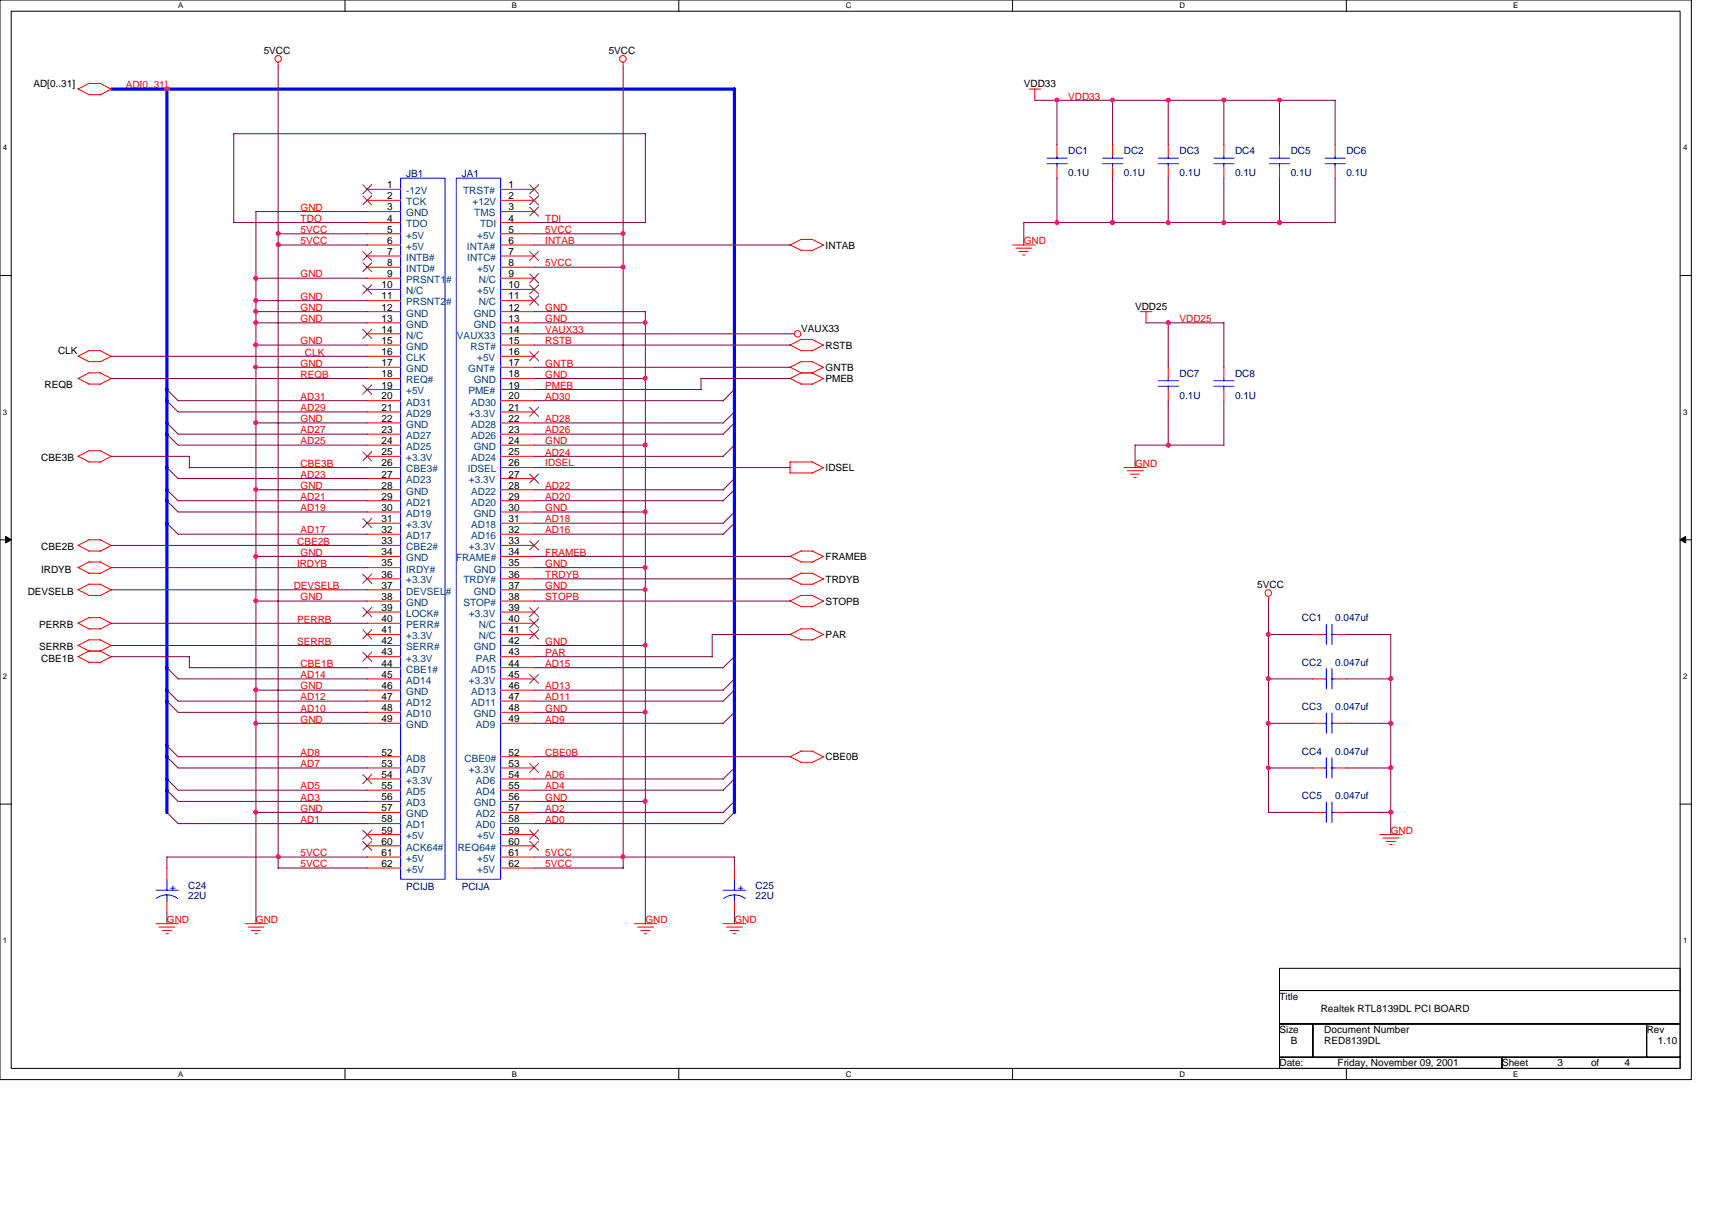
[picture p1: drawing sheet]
<svg xmlns="http://www.w3.org/2000/svg" width="297mm" height="210mm" viewBox="0 0 297 210" stroke-linecap="round" stroke-linejoin="round" font-family="sans-serif">
<path d="M0 0h293.5v187.3h-293.5zM1.9 1.9h289.6v183.4h-289.6z" fill="none" stroke="#000" stroke-width=".17"/>
<g fill="#fff">
<path d="M30.9 .2h.9v1.5h-.9z"/>
<path d="M30.9 185.5h.9v1.6h-.9z"/>
</g>
<path d="M59.9 0v1.9M59.9 185.3v2" fill="none" stroke="#000" stroke-width=".17"/>
<g fill="#fff">
<path d="M88.8 .2h.9v1.5h-.9z"/>
<path d="M88.8 185.5h.9v1.6h-.9z"/>
</g>
<path d="M117.8 0v1.9M117.8 185.3v2" fill="none" stroke="#000" stroke-width=".17"/>
<g fill="#fff">
<path d="M146.7 .2h1v1.5h-1z"/>
<path d="M146.7 185.5h1v1.6h-1z"/>
</g>
<path d="M175.7 0v1.9M175.7 185.3v2" fill="none" stroke="#000" stroke-width=".17"/>
<g fill="#fff">
<path d="M204.6 .2h1v1.5h-1z"/>
<path d="M204.6 185.5h1v1.6h-1z"/>
</g>
<path d="M233.6 0v1.9M233.6 185.3v2" fill="none" stroke="#000" stroke-width=".17"/>
<g fill="#fff">
<path d="M262.6 .2h.8v1.5h-.8z"/>
<path d="M262.6 185.5h.8v1.6h-.8z"/>
<path d="M.5 24.8h.8v1.6h-.8z"/>
<path d="M292 24.8h.8v1.6h-.8z"/>
<path d="M.5 70.7h.8v1.5h-.8z"/>
<path d="M292 70.7h.8v1.5h-.8z"/>
</g>
<path d="M0 47.8h1.9M291.5 47.8h2" fill="none" stroke="#000" stroke-width=".17"/>
<g fill="#fff">
<path d="M.5 116.5h.8v1.6h-.8z"/>
<path d="M292 116.5h.8v1.6h-.8z"/>
</g>
<path d="M0 93.6h1.9M291.5 93.6h2" fill="none" stroke="#000" stroke-width=".17"/>
<g fill="#000" stroke="#000" stroke-width=".17">
<path d="M1 93l.9 .6-.9 .6z" fill-rule="evenodd"/>
<path d="M291.5 93.6l1-.6v1.2z" fill-rule="evenodd"/>
</g>
<g fill="#fff">
<path d="M.5 162.4h.8v1.5h-.8z"/>
<path d="M292 162.4h.8v1.5h-.8z"/>
</g>
<path d="M0 139.5h1.9M291.5 139.5h2M222 177.6h5.8v5.8h-5.8zM222 168h69.5v3.8h-69.5zM222 171.8h69.5v5.8h-69.5zM227.8 177.6h57.9v5.8h-57.9zM285.7 177.6h5.8v5.8h-5.8zM222 183.4h38.6v1.9h-38.6zM260.6 183.4h30.9v1.9h-30.9z" fill="none" stroke="#000" stroke-width=".17"/>
<g fill="none" stroke="#f00" stroke-width=".17">
<path d="M13.5 15.4l2 1M15.4 16.4h2M15.5 14.5h1.9M15.5 14.4l-2 1.1M17.4 14.5l1.9 1M19.3 15.5l-1.9 1M48.3 10.8v.8M108.1 10.8v.8M178.6 15.5h2M179.5 15.5v1.9M63.7 32.9h5.8M63.7 34.8h5.8"/>
<path d="M63.7 36.7h5.8M63.7 38.6h5.8M86.9 32.9h5.8M86.9 34.8h5.8M86.9 36.7h5.8M86.9 38.6h5.8M183.4 25.1v2M183.4 29v1.9M193 25.1v2M193 29v1.9M202.7 25.1v2M202.7 29v1.9"/>
<path d="M212.3 25.1v2M212.3 29v1.9M222 25.1v2M222 29v1.9M231.6 25.1v2M231.6 29v1.9M63.7 42.5h5.8M63.7 57.9h5.8M63.7 54.1h5.8M63.7 40.6h5.8M63.7 44.4h5.8M63.7 46.4h5.8"/>
<path d="M63.7 48.3h5.8M63.7 50.2h5.8M63.7 52.2h5.8M63.7 56h5.8M63.7 59.9h5.8M86.9 42.5h5.8M86.9 57.9h5.8M86.9 54.1h5.8M86.9 40.6h5.8M86.9 44.4h5.8M86.9 46.4h5.8M86.9 48.3h5.8"/>
<path d="M86.9 50.2h5.8M86.9 52.2h5.8M86.9 56h5.8M86.9 59.9h5.8M137 57.9h.8M137 42.5l2 .9M137 59.8l2 1M139 43.4h1.9M139 41.5h2M139 58.9h2M139.1 41.5l-2 1M139.1 58.8l-2 1.1"/>
<path d="M140.9 41.5l2 1M140.9 58.9l2 1M142.9 42.5l-2 1M142.9 59.9l-2 1M175.7 42.5h3.9M176.3 43.1h2.7M176.8 43.6h1.6M177.4 44.2h.4M197.9 54.1h2M198.8 54.1v1.9M13.5 79.1l2 1M13.5 65.6l2 1"/>
<path d="M13.5 61.8l2 .9M15.4 66.6h2M15.4 62.7h2M15.5 78.2h1.9M15.5 64.7h1.9M15.5 60.8h1.9M15.5 78.1l-2 1.1M15.5 64.6l-2 1.1M15.5 60.8l-2 1M17.4 78.2l1.9 1M17.4 64.7l1.9 1M17.4 60.8l1.9 1"/>
<path d="M19.3 79.2l-1.9 1M19.3 65.7l-1.9 1M19.3 61.8l-1.9 1M63.7 61.8h5.8M63.7 63.7h5.8M63.7 65.7h5.8M63.7 67.6h5.8M63.7 69.5h5.8M63.7 71.5h5.8M63.7 73.4h5.8M63.7 75.3h5.8M63.7 77.2h5.8"/>
<path d="M63.7 79.2h5.8M86.9 61.8h5.8M86.9 63.7h5.8M86.9 65.7h5.8M86.9 67.6h5.8M86.9 69.5h5.8M86.9 71.5h5.8M86.9 73.4h5.8M86.9 75.3h5.8M86.9 77.2h5.8M86.9 79.2h5.8M137 63.7l2 1"/>
<path d="M137 65.6l2 1M139 64.7h2M139 66.6h1.9M139 60.8h1.9M139 62.7h2M139.1 62.7l-2 1M139.1 64.6l-2 1.1M140.9 62.7l2 1.1M140.9 64.7l2 1M142.9 63.7l-2 1M142.9 65.7l-2 1M202.7 63.7v2"/>
<path d="M202.7 67.6v2M212.3 63.7v2M212.3 67.6v2M13.5 94.6l2 1M13.5 98.4l2 1M15.4 80.1h2M15.4 95.6h2M15.4 99.4h2M15.5 93.6h1.9M15.5 97.5h1.9M15.5 93.6l-2 1M15.5 97.5l-2 1"/>
<path d="M17.4 93.6l1.9 1.1M17.4 97.5l1.9 1M19.3 94.6l-1.9 1M19.3 98.5l-1.9 1M63.7 81.1h5.8M63.7 83h5.8M63.7 85h5.8M63.7 86.9h5.8M63.7 88.8h5.8M63.7 90.8h5.8M63.7 92.7h5.8M63.7 94.6h5.8"/>
<path d="M63.7 96.5h5.8M63.7 98.5h5.8M86.9 81.1h5.8M86.9 83h5.8M86.9 85h5.8M86.9 86.9h5.8M86.9 88.8h5.8M86.9 90.8h5.8M86.9 92.7h5.8M86.9 94.6h5.8M86.9 96.5h5.8M86.9 98.5h5.8"/>
<path d="M137 96.5l2 1M137 82h3.9M139 97.5h1.9M139 95.6h2M139 99.4h2M139.1 99.4l-2 1M139.1 95.5l-2 1M140.9 99.4l2 1.1M140.9 95.6l2 1M140.9 80.1l2 1.1M141 80.1h-3.9v1.9M142.9 96.5l-2 1"/>
<path d="M142.9 81.1l-2 1M195 81.1h3.9M195.6 81.7h2.7M196.1 82.3h1.6M196.7 82.8h.4M13.5 102.3l2 1M13.5 113.9l2 1M13.5 108.1l2 1M13.5 111.9l2 1M15.4 103.3h2M15.4 112.9h2M15.4 114.9h2"/>
<path d="M15.4 109.1h2M15.5 101.3h1.9M15.5 111h1.9M15.5 107.1h1.9M15.5 101.3l-2 1M15.5 112.9l-2 1M15.5 107.1l-2 1M15.5 111l-2 1M17.4 101.3l1.9 1.1M17.4 112.9l1.9 1.1M17.4 107.1l1.9 1.1M17.4 111l1.9 1"/>
<path d="M19.3 102.3l-1.9 1M19.3 113.9l-1.9 1M19.3 108.1l-1.9 1M19.3 112l-1.9 1M63.7 100.4h5.8M63.7 102.3h5.8M63.7 104.3h5.8M63.7 106.2h5.8M63.7 108.1h5.8M63.7 110.1h5.8M63.7 112h5.8M63.7 113.9h5.8"/>
<path d="M63.7 115.8h5.8M63.7 117.8h5.8M63.7 119.7h5.8M86.9 100.4h5.8M86.9 102.3h5.8M86.9 104.3h5.8M86.9 106.2h5.8M86.9 108.1h5.8M86.9 110.1h5.8M86.9 112h5.8M86.9 113.9h5.8M86.9 115.8h5.8"/>
<path d="M86.9 117.8h5.8M86.9 119.7h5.8M137 110l2 1M137 100.4l2 .9M137 104.2l2 1M139 101.3h1.9M139 111h1.9M139 105.2h1.9M139 103.3h2M139 109.1h2M139.1 109.1l-2 1M139.1 103.3l-2 1"/>
<path d="M140.9 109.1l2 1M140.9 103.3l2 1M142.9 110.1l-2 .9M142.9 100.4l-2 1M142.9 104.3l-2 1M220.1 103.5v.8M227.8 110.1h1.9M227.8 117.8h1.9M231.6 110.1h2M231.6 117.8h2M63.7 121.6h5.8M63.7 123.6h5.8"/>
<path d="M63.7 125.5h5.8M63.7 131.3h5.8M63.7 133.2h5.8M63.7 135.1h5.8M63.7 137.1h5.8M63.7 139h5.8M86.9 121.6h5.8M86.9 123.6h5.8M86.9 125.5h5.8M86.9 131.3h5.8M86.9 133.2h5.8M86.9 135.1h5.8"/>
<path d="M86.9 137.1h5.8M86.9 139h5.8M137 131.2l2 1M139 132.2h1.9M139 130.3h2M139.1 130.3l-2 1M140.9 130.3l2 1M142.9 131.3l-2 1M227.8 125.5h1.9M227.8 133.2h1.9M231.6 125.5h2M231.6 133.2h2"/>
<path d="M29 150.5v2M29 156.4v2M63.7 144.8h5.8M63.7 140.9h5.8M63.7 142.9h5.8M63.7 146.7h5.8M63.7 148.7h5.8M63.7 150.6h5.8M86.9 144.8h5.8M86.9 140.9h5.8M86.9 142.9h5.8M86.9 146.7h5.8"/>
<path d="M86.9 148.7h5.8M86.9 150.6h5.8M127.4 150.5v2M127.4 156.4v2M227.8 140.9h1.9M231.6 140.9h2M239.4 144.8h3.9M239.9 145.4h2.8M240.5 146h1.6M241.1 146.5h.5M27.1 160.2h3.8M27.6 160.8h2.8"/>
<path d="M28.2 161.4h1.6M28.8 162h.4M42.5 160.2h3.9M43.1 160.8h2.7M43.6 161.4h1.6M44.2 162h.5M110.1 160.2h3.9M110.6 160.8h2.8M111.2 161.4h1.5M111.8 162h.4M125.5 160.2h3.9M126.1 160.8h2.7"/>
<path d="M126.6 161.4h1.6M127.2 162h.5"/>
<circle cx="48.2" cy="10.2" r=".56"/>
<circle cx="108.1" cy="10.2" r=".57"/>
<circle cx="138.4" cy="57.9" r=".56"/>
<circle cx="220" cy="102.9" r=".56"/>
</g>
<g fill="none" stroke="#00f" stroke-width=".17">
<path d="M69.5 30.9h7.7v121.6h-7.7zM79.2 30.9h7.7v121.6h-7.7zM181.7 28.4h3.5M181.7 27.4h3.5M183.4 27.1v.4M183.4 28.4v.6M191.3 28.4h3.5M191.3 27.4h3.5M193 27.1v.4M193 28.4v.6M201 28.4h3.5M201 27.4h3.5"/>
<path d="M202.7 27.1v.4M202.7 28.4v.6M210.6 28.4h3.5M210.6 27.4h3.5M212.3 27.1v.4M212.3 28.4v.6M220.3 28.4h3.5M220.3 27.4h3.5M222 27.1v.4M222 28.4v.6M229.9 28.4h3.5M229.9 27.4h3.5"/>
<path d="M231.6 27.1v.4M231.6 28.4v.6M201 67h3.5M201 66h3.5M202.7 65.7v.4M202.7 67v.6M210.6 67h3.5M210.6 66h3.5M212.3 65.7v.4M212.3 67v.6M229.7 110.1h.5M229.7 117.8h.5"/>
<path d="M230.1 108.3v3.5M230.1 116v3.5M231.1 110.1h.5M231.1 117.8h.5M231.1 108.3v3.5M231.1 116v3.5M229.7 133.2h.5M229.7 125.5h.5M230.1 123.7v3.5M230.1 131.4v3.6M230.1 139.1v3.6M231.1 133.2h.5"/>
<path d="M231.1 125.5h.5M231.1 123.7v3.5M231.1 131.4v3.6M231.1 139.1v3.6M27.1 154.4h3.8M27.1 155.9a3.1 3.1 0 0 1 3.7 0M29 152.5v2M29 155.2v1.2M125.5 154.4h3.9M125.5 155.9a3.1 3.1 0 0 1 3.8 0M127.4 152.5v2M127.4 155.2v1.2"/>
<path d="M229.7 140.9h.5M231.1 140.9h.5"/>
</g>
<g fill="none" stroke="#804000" stroke-width=".17">
<path d="M62.9 32l1.6 1.7M62.9 34l1.6 1.6M64.5 32l-1.6 1.6M64.5 34l-1.6 1.5M91.9 32l1.6 1.7M91.9 34l1.6 1.6M91.9 35.9l1.6 1.6M93.5 32l-1.6 1.6M93.5 34l-1.6 1.5M93.5 35.9l-1.6 1.6M62.9 43.6l1.6 1.6M62.9 45.6l1.6 1.6"/>
<path d="M62.9 49.4l1.6 1.6M62.9 57.1l1.6 1.7M64.5 43.6l-1.6 1.6M64.5 45.6l-1.6 1.5M64.5 49.4l-1.6 1.6M64.5 57.1l-1.6 1.6M91.9 43.6l1.6 1.6M91.9 47.5l1.6 1.6M91.9 49.4l1.6 1.6M91.9 51.4l1.6 1.6M93.5 49.4l-1.6 1.6M93.5 43.6l-1.6 1.6"/>
<path d="M93.5 47.5l-1.6 1.6M93.5 51.3l-1.6 1.6M62.9 66.8l1.6 1.6M62.9 78.4l1.6 1.6M64.5 66.8l-1.6 1.6M64.5 78.4l-1.6 1.5M91.9 61l1.6 1.6M91.9 70.7l1.6 1.6M93.5 61l-1.6 1.6M93.5 70.6l-1.6 1.6M62.9 90l1.6 1.6M62.9 99.6l1.6 1.6"/>
<path d="M64.5 89.9l-1.6 1.6M64.5 99.6l-1.6 1.6M91.9 82.3l1.6 1.5M91.9 93.9l1.6 1.5M93.5 82.2l-1.6 1.6M93.5 93.8l-1.6 1.6M62.9 105.4l1.6 1.6M62.9 109.3l1.6 1.6M62.9 113.2l1.6 1.5M64.5 105.4l-1.6 1.6M64.5 109.2l-1.6 1.6M64.5 113.1l-1.6 1.6"/>
<path d="M91.9 105.4l1.6 1.6M91.9 107.4l1.6 1.5M91.9 109.3l1.6 1.6M91.9 117l1.6 1.6M93.5 117l-1.6 1.5M93.5 105.4l-1.6 1.6M93.5 107.3l-1.6 1.6M93.5 109.2l-1.6 1.6M62.9 134.4l1.6 1.6M64.5 134.3l-1.6 1.6M91.9 132.5l1.6 1.5M93.5 132.4l-1.6 1.6"/>
<path d="M62.9 144l1.6 1.6M62.9 146l1.6 1.5M64.5 144l-1.6 1.6M64.5 145.9l-1.6 1.6M91.9 144l1.6 1.6M91.9 146l1.6 1.5M93.5 144l-1.6 1.6M93.5 145.9l-1.6 1.6"/>
</g>
<g fill="none" stroke="#800040" stroke-width=".17">
<path d="M48.3 11.6v139M108.1 11.6v139M179.5 17.4h52.2M183.4 17.4v7.7M193 17.4v7.7M202.7 17.4v7.7M212.3 17.4v7.7M222 17.4v7.7M231.6 17.4v7.7M40.6 38.6h23.2M63.8 36.7h-19.4v123.6M92.7 38.6h19.3"/>
<path d="M112 23.2v15.5M112 23.2h-71.4v15.5M183.4 30.9v7.8M193 30.9v7.8M202.7 30.9v7.8M212.3 30.9v7.8M222 30.9v7.8M231.6 30.9v7.8M231.7 38.6h-54.1v3.9M44.4 59.9h19.4M44.4 56h19.4M44.4 54.1h19.4"/>
<path d="M44.4 52.2h19.4M44.4 48.3h19.4M48.3 42.5h15.5M48.3 40.6h15.5M92.7 42.5h44.4M92.7 57.9h44.4M92.7 40.6h15.5M92.7 46.4h15.5M92.7 59.9h44.4M92.7 56h19.3M92.7 54.1h19.3M112 54.1v106.2"/>
<path d="M198.8 56h13.6M202.7 56v7.8M212.3 56v7.8M19.3 61.8h44.5M19.3 65.7h44.5M19.3 79.2h13.6M28.9 67.5l2 2h32.9M28.9 69.5l2 2h32.9M28.9 73.3l2 2h32.9M28.9 75.3l2 1.9h32.9M32.9 79.2v2M44.4 63.7h19.4"/>
<path d="M44.4 73.4h19.4M92.7 63.7h44.4M92.7 65.7h19.3M92.7 67.6h29M92.7 69.5h32.8M92.7 73.4h32.8M92.7 75.3h32.8M92.7 77.2h19.3M92.7 79.2h32.8M127.4 77.2l-2 2M127.4 73.4l-2 2M127.4 71.5l-2 1.9"/>
<path d="M127.4 67.6l-2 2M137.1 65.7h-15.5v1.9M202.7 69.5v7.8M212.3 69.5v7.8M212.4 77.2h-15.5v4M19.3 94.6h44.5M19.3 98.5h44.5M28.9 81.1l2 1.9h32.9M28.9 84.9l2 2h32.9M28.9 86.8l2 2h32.9M28.9 90.7l2 2h32.9M32.9 81.1h30.9"/>
<path d="M44.4 85h19.4M44.4 96.5h19.4M92.7 81.1h44.4M92.7 85h32.8M92.7 86.9h32.8M92.7 88.8h19.3M92.7 90.8h32.8M92.7 92.7h32.8M92.7 96.5h44.4M92.7 98.5h19.3M127.4 90.8l-2 1.9M127.4 88.8l-2 2"/>
<path d="M127.4 85l-2 1.9M127.4 83l-2 2M19.3 102.3h44.5M19.3 108.1h44.5M19.3 112h44.5M19.3 113.9h13.6M28.9 115.8l2 2h32.9M28.9 119.7l2 1.9h32.9M32.9 115.8h30.9M32.9 113.9v2M44.4 104.3h19.4M44.4 119.7h19.4"/>
<path d="M92.7 100.4h44.4M92.7 102.3h19.3M92.7 104.3h44.4M92.7 112h19.3M92.7 113.9h30.9M92.7 115.8h32.8M92.7 119.7h32.8M127.4 119.7l-2 2M127.4 117.8l-2 2M127.4 113.9l-2 2M137.1 110.1h-13.5v3.9M220.1 110.1h7.7"/>
<path d="M220.1 117.8h7.7M220.1 104.2v36.7h7.7M233.6 110.1h7.7M233.6 117.8h7.7M241.3 110.1v34.7M28.9 121.6l2 2h32.9M28.9 129.3l2 2h32.9M28.9 131.2l2 2h32.9M28.9 135.1l2 2h32.9M28.9 137l2 2h32.9M44.4 125.5h19.4M92.7 121.6h32.8"/>
<path d="M92.7 123.6h19.3M92.7 125.5h32.8M92.7 131.3h44.4M92.7 135.1h32.8M92.7 137.1h32.8M92.7 139h19.3M127.4 139l-2 2M127.4 135.1l-2 2M127.4 133.2l-2 2M127.4 123.6l-2 1.9M220.1 125.5h7.7M220.1 133.2h7.7"/>
<path d="M233.6 125.5h7.7M233.6 133.2h7.7M28.9 140.9l2 2h32.9M29 158.3v2M44.4 140.9h19.4M48.3 150.6h15.5M63.8 148.7h-34.8v1.9M92.7 140.9h32.8M92.7 142.9h32.8M92.7 150.6h15.5M92.7 148.7h34.8M127.4 140.9l-2 2"/>
<path d="M127.4 148.7v1.9M127.4 158.3v2M233.6 140.9h7.7"/>
</g>
<path d="M19.3 15.5h108.2M29 15.5v125.5M127.4 15.5v125.5" fill="none" stroke="#00f" stroke-width=".55"/>
<g fill="#f0f" stroke="#f0f" stroke-width=".17">
<circle cx="48.3" cy="42.5" r=".38"/>
<circle cx="108.1" cy="40.5" r=".36"/>
<circle cx="48.3" cy="148.6" r=".38"/>
<circle cx="108.1" cy="46.3" r=".36"/>
<circle cx="48.3" cy="40.5" r=".37"/>
<circle cx="108.1" cy="148.6" r=".37"/>
<circle cx="193.1" cy="17.4" r=".37"/>
<circle cx="202.7" cy="56" r=".37"/>
<circle cx="183.4" cy="17.4" r=".37"/>
<circle cx="212.4" cy="17.4" r=".37"/>
<circle cx="202.7" cy="17.4" r=".37"/>
<circle cx="222" cy="17.4" r=".37"/>
<circle cx="111.9" cy="111.9" r=".36"/>
<circle cx="183.4" cy="38.6" r=".38"/>
<circle cx="44.4" cy="63.7" r=".36"/>
<circle cx="111.9" cy="56" r=".36"/>
<circle cx="44.4" cy="84.9" r=".36"/>
<circle cx="212.3" cy="38.6" r=".38"/>
<circle cx="111.9" cy="139" r=".37"/>
<circle cx="44.4" cy="73.3" r=".36"/>
<circle cx="111.9" cy="98.4" r=".36"/>
<circle cx="44.4" cy="96.5" r=".37"/>
<circle cx="44.4" cy="140.9" r=".36"/>
<circle cx="111.9" cy="77.2" r=".37"/>
<circle cx="44.4" cy="59.8" r=".36"/>
<circle cx="202.7" cy="77.2" r=".38"/>
<circle cx="44.4" cy="52.1" r=".37"/>
<circle cx="44.4" cy="48.3" r=".37"/>
<circle cx="44.4" cy="56" r=".36"/>
<circle cx="111.9" cy="88.8" r=".36"/>
<circle cx="202.7" cy="38.6" r=".38"/>
<circle cx="44.4" cy="104.2" r=".36"/>
<circle cx="111.9" cy="123.5" r=".36"/>
<circle cx="44.4" cy="54" r=".36"/>
<circle cx="222" cy="38.6" r=".38"/>
<circle cx="111.9" cy="65.6" r=".36"/>
<circle cx="44.4" cy="125.5" r=".37"/>
<circle cx="44.4" cy="119.7" r=".37"/>
<circle cx="193" cy="38.6" r=".38"/>
<circle cx="111.9" cy="102.3" r=".36"/>
<circle cx="220" cy="125.5" r=".37"/>
<circle cx="220" cy="117.7" r=".36"/>
<circle cx="220" cy="133.2" r=".36"/>
<circle cx="220" cy="110" r=".37"/>
<circle cx="241.3" cy="117.7" r=".37"/>
<circle cx="241.3" cy="140.9" r=".37"/>
<circle cx="241.3" cy="125.5" r=".38"/>
<circle cx="241.3" cy="133.2" r=".37"/>
<circle cx="29" cy="15.4" r=".37"/>
</g>
<g font-size="1.7">
<text x="45.8" y="9.4">5VCC</text>
<text x="105.6" y="9.4">5VCC</text>
<text x="5.8" y="15.2">AD[0..31]</text>
<text x="177.6" y="15.2">VDD33</text>
<text x="67.2" y="32.6">1</text>
<text x="67.2" y="34.6">2</text>
<text x="88.2" y="32.6">1</text>
<text x="88.2" y="34.6">2</text>
<text x="67.2" y="36.5">3</text>
<text x="67.2" y="38.4">4</text>
<text x="67.2" y="40.3">5</text>
<text x="88.2" y="36.5">3</text>
<text x="88.2" y="38.4">4</text>
<text x="88.2" y="40.3">5</text>
<text x="67.2" y="42.3">6</text>
<text x="67.2" y="44.2">7</text>
<text x="67.2" y="46.1">8</text>
<text x="88.2" y="42.3">6</text>
<text x="88.2" y="44.2">7</text>
<text x="88.2" y="46.1">8</text>
<text x="143.3" y="43.1">INTAB</text>
<text x="66.2" y="50">10</text>
<text x="66.2" y="51.9">11</text>
<text x="66.2" y="53.9">12</text>
<text x="67.2" y="48.1">9</text>
<text x="88.2" y="48.1">9</text>
<text x="88.2" y="51.9">11</text>
<text x="88.2" y="53.9">12</text>
<text x="88.2" y="50">10</text>
<text x="196.9" y="53.8">VDD25</text>
<text x="66.2" y="55.8">13</text>
<text x="66.2" y="57.7">14</text>
<text x="66.2" y="59.6">15</text>
<text x="88.2" y="57.7">14</text>
<text x="88.2" y="55.8">13</text>
<text x="88.2" y="59.6">15</text>
<text x="139" y="57.6">VAUX33</text>
<text x="10.1" y="61.5">CLK</text>
<text x="66.2" y="61.6">16</text>
<text x="66.2" y="63.5">17</text>
<text x="66.2" y="65.4">18</text>
<text x="88.2" y="65.4">18</text>
<text x="88.2" y="63.5">17</text>
<text x="88.2" y="61.6">16</text>
<text x="143.3" y="64.3">GNTB</text>
<text x="143.3" y="60.5">RSTB</text>
<text x="7.7" y="67.3">REQB</text>
<text x="66.2" y="67.4">19</text>
<text x="66.2" y="69.3">20</text>
<text x="66.2" y="71.2">21</text>
<text x="88.2" y="71.2">21</text>
<text x="88.2" y="69.3">20</text>
<text x="88.2" y="67.4">19</text>
<text x="143.3" y="66.3">PMEB</text>
<text x="66.2" y="73.2">22</text>
<text x="66.2" y="75.1">23</text>
<text x="66.2" y="77">24</text>
<text x="88.2" y="77">24</text>
<text x="88.2" y="73.2">22</text>
<text x="88.2" y="75.1">23</text>
<text x="7.2" y="80">CBE3B</text>
<text x="66.2" y="79">25</text>
<text x="66.2" y="80.9">26</text>
<text x="66.2" y="82.8">27</text>
<text x="88.2" y="82.8">27</text>
<text x="88.2" y="79">25</text>
<text x="88.2" y="80.9">26</text>
<text x="143.3" y="81.7">IDSEL</text>
<text x="66.2" y="84.8">28</text>
<text x="66.2" y="86.7">29</text>
<text x="66.2" y="88.6">30</text>
<text x="88.2" y="88.6">30</text>
<text x="88.2" y="84.8">28</text>
<text x="88.2" y="86.7">29</text>
<text x="7.2" y="95.5">CBE2B</text>
<text x="66.2" y="90.6">31</text>
<text x="66.2" y="92.5">32</text>
<text x="66.2" y="94.4">33</text>
<text x="88.2" y="94.4">33</text>
<text x="88.2" y="90.6">31</text>
<text x="88.2" y="92.5">32</text>
<text x="7.2" y="99.3">IRDYB</text>
<text x="66.2" y="96.4">34</text>
<text x="66.2" y="98.3">35</text>
<text x="66.2" y="100.2">36</text>
<text x="88.2" y="98.3">35</text>
<text x="88.2" y="96.4">34</text>
<text x="88.2" y="100.2">36</text>
<text x="143.3" y="101">TRDYB</text>
<text x="143.3" y="97.2">FRAMEB</text>
<text x="4.8" y="103.2">DEVSELB</text>
<text x="66.2" y="102.2">37</text>
<text x="66.2" y="104.1">38</text>
<text x="66.2" y="106">39</text>
<text x="66.2" y="107.9">40</text>
<text x="88.2" y="107.9">40</text>
<text x="88.2" y="106">39</text>
<text x="88.2" y="102.2">37</text>
<text x="88.2" y="104.1">38</text>
<text x="143.3" y="104.9">STOPB</text>
<text x="218.1" y="102">5VCC</text>
<text x="6.8" y="109">PERRB</text>
<text x="6.8" y="112.8">SERRB</text>
<text x="66.2" y="109.9">41</text>
<text x="66.2" y="111.8">42</text>
<text x="66.2" y="113.7">43</text>
<text x="88.2" y="109.9">41</text>
<text x="88.2" y="111.8">42</text>
<text x="88.2" y="113.7">43</text>
<text x="143.3" y="110.7">PAR</text>
<text x="7.2" y="114.8">CBE1B</text>
<text x="66.2" y="115.7">44</text>
<text x="66.2" y="117.6">45</text>
<text x="66.2" y="119.5">46</text>
<text x="88.2" y="117.6">45</text>
<text x="88.2" y="115.7">44</text>
<text x="88.2" y="119.5">46</text>
<text x="66.2" y="121.5">47</text>
<text x="66.2" y="123.4">48</text>
<text x="66.2" y="125.3">49</text>
<text x="88.2" y="123.4">48</text>
<text x="88.2" y="121.5">47</text>
<text x="88.2" y="125.3">49</text>
<text x="66.2" y="131.1">52</text>
<text x="88.2" y="131.1">52</text>
<text x="143.3" y="131.9">CBE0B</text>
<text x="66.2" y="133">53</text>
<text x="66.2" y="135">54</text>
<text x="66.2" y="136.9">55</text>
<text x="88.2" y="133">53</text>
<text x="88.2" y="135">54</text>
<text x="88.2" y="136.9">55</text>
<text x="66.2" y="138.8">56</text>
<text x="66.2" y="140.8">57</text>
<text x="66.2" y="142.7">58</text>
<text x="88.2" y="138.8">56</text>
<text x="88.2" y="140.8">57</text>
<text x="88.2" y="142.7">58</text>
<text x="66.2" y="144.6">59</text>
<text x="66.2" y="146.5">60</text>
<text x="66.2" y="148.5">61</text>
<text x="88.2" y="146.5">60</text>
<text x="88.2" y="144.6">59</text>
<text x="88.2" y="148.5">61</text>
<text x="66.2" y="150.4">62</text>
<text x="88.2" y="150.4">62</text>
<text x="222" y="173.4">Title</text>
<text x="222" y="179.2">Size</text>
<text x="229.2" y="175.6">Realtek RTL8139DL PCI BOARD</text>
<text x="229.7" y="179.2">Document Number</text>
<text x="285.7" y="179.2">Rev</text>
<text x="222" y="185">Date:</text>
<text x="223.9" y="181.1">B</text>
<text x="229.7" y="181.1">RED8139DL</text>
<text x="232.1" y="185">Friday, November 09, 2001</text>
<text x="260.6" y="185">Sheet</text>
<text x="270.3" y="185">3</text>
<text x="276.1" y="185">of</text>
<text x="281.9" y="185">4</text>
<text x="287.7" y="181.1">1.10</text>
</g>
<g font-size="1.7" fill="#f00">
<text x="21.8" y="15.3">AD[0..31]</text>
<text x="185.3" y="17.3">VDD33</text>
<text x="52.2" y="38.5">TDO</text>
<text x="52.2" y="40.4">5VCC</text>
<text x="52.2" y="36.6">GND</text>
<text x="94.6" y="40.4">5VCC</text>
<text x="94.6" y="38.5">TDI</text>
<text x="52.2" y="42.4">5VCC</text>
<text x="94.6" y="42.4">INTAB</text>
<text x="94.6" y="46.2">5VCC</text>
<text x="177.6" y="42.4">GND</text>
<text x="52.2" y="52">GND</text>
<text x="52.2" y="53.9">GND</text>
<text x="52.2" y="48.1">GND</text>
<text x="94.6" y="53.9">GND</text>
<text x="52.2" y="55.9">GND</text>
<text x="52.2" y="59.7">GND</text>
<text x="94.6" y="57.8">VAUX33</text>
<text x="94.6" y="59.7">RSTB</text>
<text x="94.6" y="55.9">GND</text>
<text x="204.6" y="55.9">VDD25</text>
<text x="52.2" y="65.5">REQB</text>
<text x="52.2" y="63.6">GND</text>
<text x="52.9" y="61.7">CLK</text>
<text x="94.6" y="63.6">GNTB</text>
<text x="94.6" y="65.5">GND</text>
<text x="52.2" y="69.4">AD31</text>
<text x="52.2" y="71.3">AD29</text>
<text x="94.6" y="69.4">AD30</text>
<text x="94.6" y="67.4">PMEB</text>
<text x="52.2" y="75.2">AD27</text>
<text x="52.2" y="77.1">AD25</text>
<text x="52.2" y="73.2">GND</text>
<text x="94.6" y="75.2">AD26</text>
<text x="94.6" y="73.2">AD28</text>
<text x="94.6" y="77.1">GND</text>
<text x="52.2" y="81">CBE3B</text>
<text x="52.2" y="82.9">AD23</text>
<text x="94.6" y="79">AD24</text>
<text x="94.6" y="80.8">IDSEL</text>
<text x="196.9" y="81">GND</text>
<text x="52.2" y="86.7">AD21</text>
<text x="52.2" y="88.7">AD19</text>
<text x="52.2" y="84.8">GND</text>
<text x="94.6" y="86.7">AD20</text>
<text x="94.6" y="84.8">AD22</text>
<text x="94.6" y="88.7">GND</text>
<text x="51.6" y="94.5">CBE2B</text>
<text x="52.2" y="92.5">AD17</text>
<text x="94.6" y="92.5">AD16</text>
<text x="94.6" y="90.6">AD18</text>
<text x="51.6" y="98.3">IRDYB</text>
<text x="52.2" y="96.4">GND</text>
<text x="94.6" y="96.4">FRAMEB</text>
<text x="94.6" y="100.3">TRDYB</text>
<text x="94.6" y="98.3">GND</text>
<text x="51" y="102.2">DEVSELB</text>
<text x="51.6" y="108">PERRB</text>
<text x="52.2" y="104.1">GND</text>
<text x="94.6" y="104.1">STOPB</text>
<text x="94.6" y="102.2">GND</text>
<text x="51.6" y="111.8">SERRB</text>
<text x="94.6" y="113.8">PAR</text>
<text x="94.6" y="111.8">GND</text>
<text x="52.2" y="115.7">CBE1B</text>
<text x="52.2" y="117.6">AD14</text>
<text x="52.2" y="119.6">GND</text>
<text x="94.6" y="115.7">AD15</text>
<text x="94.6" y="119.6">AD13</text>
<text x="52.2" y="121.5">AD12</text>
<text x="52.2" y="123.4">AD10</text>
<text x="52.2" y="125.4">GND</text>
<text x="94.6" y="121.5">AD11</text>
<text x="94.6" y="125.4">AD9</text>
<text x="94.6" y="123.4">GND</text>
<text x="52.2" y="131.2">AD8</text>
<text x="94.6" y="131.2">CBE0B</text>
<text x="52.2" y="133.1">AD7</text>
<text x="52.2" y="136.9">AD5</text>
<text x="94.6" y="136.9">AD4</text>
<text x="94.6" y="135">AD6</text>
<text x="52.2" y="138.9">AD3</text>
<text x="52.2" y="142.7">AD1</text>
<text x="52.2" y="140.8">GND</text>
<text x="94.6" y="142.7">AD0</text>
<text x="94.6" y="138.9">GND</text>
<text x="94.6" y="140.8">AD2</text>
<text x="52.2" y="148.5">5VCC</text>
<text x="94.6" y="148.5">5VCC</text>
<text x="241.3" y="144.7">GND</text>
<text x="52.2" y="150.5">5VCC</text>
<text x="94.6" y="150.5">5VCC</text>
<text x="29" y="160.1">GND</text>
<text x="44.4" y="160.1">GND</text>
<text x="112" y="160.1">GND</text>
<text x="127.4" y="160.1">GND</text>
</g>
<g font-size="1.7" fill="#000080">
<text x="185.3" y="26.7">DC1</text>
<text x="195" y="26.7">DC2</text>
<text x="204.6" y="26.7">DC3</text>
<text x="214.3" y="26.7">DC4</text>
<text x="223.9" y="26.7">DC5</text>
<text x="233.6" y="26.7">DC6</text>
<text x="70.5" y="30.8">JB1</text>
<text x="80.1" y="30.8">JA1</text>
<text x="185.3" y="30.6">0.1U</text>
<text x="195" y="30.6">0.1U</text>
<text x="204.6" y="30.6">0.1U</text>
<text x="214.3" y="30.6">0.1U</text>
<text x="223.9" y="30.6">0.1U</text>
<text x="233.6" y="30.6">0.1U</text>
<text x="204.6" y="65.3">DC7</text>
<text x="214.3" y="65.3">DC8</text>
<text x="204.6" y="69.2">0.1U</text>
<text x="214.3" y="69.2">0.1U</text>
<text x="225.9" y="107.8">CC1</text>
<text x="231.7" y="107.8">0.047uf</text>
<text x="225.9" y="115.5">CC2</text>
<text x="231.7" y="115.5">0.047uf</text>
<text x="225.9" y="123.2">CC3</text>
<text x="231.7" y="123.2">0.047uf</text>
<text x="225.9" y="131">CC4</text>
<text x="231.7" y="131">0.047uf</text>
<text x="225.9" y="138.7">CC5</text>
<text x="231.7" y="138.7">0.047uf</text>
<text x="32.6" y="154.1">C24</text>
<text x="32.6" y="155.9">22U</text>
<text x="70.5" y="154.3">PCIJB</text>
<text x="80.1" y="154.3">PCIJA</text>
<text x="131.1" y="154.1">C25</text>
<text x="131.1" y="155.9">22U</text>
</g>
<g font-size="1.7" fill="#004080">
<text x="70.5" y="33.7">-12V</text>
<text x="70.5" y="35.6">TCK</text>
<text x="80.3" y="33.7">TRST#</text>
<text x="82" y="35.6">+12V</text>
<text x="70.5" y="37.5">GND</text>
<text x="70.5" y="39.5">TDO</text>
<text x="70.5" y="41.4">+5V</text>
<text x="82.3" y="37.5">TMS</text>
<text x="82.8" y="41.4">+5V</text>
<text x="83.3" y="39.5">TDI</text>
<text x="70.5" y="43.3">+5V</text>
<text x="70.5" y="45.3">INTB#</text>
<text x="70.5" y="47.2">INTD#</text>
<text x="81" y="43.3">INTA#</text>
<text x="81.1" y="45.3">INTC#</text>
<text x="82.8" y="47.2">+5V</text>
<text x="70.5" y="49.1">PRSNT1#</text>
<text x="70.5" y="51.1">N/C</text>
<text x="70.5" y="53">PRSNT2#</text>
<text x="82.8" y="51.1">+5V</text>
<text x="83.1" y="49.1">N/C</text>
<text x="83.1" y="53">N/C</text>
<text x="70.5" y="54.9">GND</text>
<text x="70.5" y="56.9">GND</text>
<text x="70.5" y="58.8">N/C</text>
<text x="79.3" y="58.8">VAUX33</text>
<text x="82.2" y="54.9">GND</text>
<text x="82.2" y="56.9">GND</text>
<text x="70.5" y="60.7">GND</text>
<text x="70.5" y="62.6">CLK</text>
<text x="70.5" y="64.6">GND</text>
<text x="81.2" y="64.6">GNT#</text>
<text x="81.6" y="60.7">RST#</text>
<text x="82.8" y="62.6">+5V</text>
<text x="70.5" y="66.5">REQ#</text>
<text x="70.5" y="68.4">+5V</text>
<text x="70.5" y="70.4">AD31</text>
<text x="81.3" y="68.4">PME#</text>
<text x="81.7" y="70.4">AD30</text>
<text x="82.2" y="66.5">GND</text>
<text x="70.5" y="72.3">AD29</text>
<text x="70.5" y="74.2">GND</text>
<text x="70.5" y="76.2">AD27</text>
<text x="81.4" y="72.3">+3.3V</text>
<text x="81.7" y="74.2">AD28</text>
<text x="81.7" y="76.2">AD26</text>
<text x="70.5" y="78.1">AD25</text>
<text x="70.5" y="80">+3.3V</text>
<text x="70.5" y="81.9">CBE3#</text>
<text x="70.5" y="83.9">AD23</text>
<text x="81.2" y="81.9">IDSEL</text>
<text x="81.4" y="83.9">+3.3V</text>
<text x="81.7" y="80">AD24</text>
<text x="82.2" y="78.1">GND</text>
<text x="70.5" y="85.8">GND</text>
<text x="70.5" y="87.7">AD21</text>
<text x="70.5" y="89.7">AD19</text>
<text x="81.7" y="85.8">AD22</text>
<text x="81.7" y="87.7">AD20</text>
<text x="82.2" y="89.7">GND</text>
<text x="70.5" y="91.6">+3.3V</text>
<text x="70.5" y="93.5">AD17</text>
<text x="70.5" y="95.5">CBE2#</text>
<text x="81.4" y="95.5">+3.3V</text>
<text x="81.7" y="91.6">AD18</text>
<text x="81.7" y="93.5">AD16</text>
<text x="70.5" y="97.4">GND</text>
<text x="70.5" y="99.3">IRDY#</text>
<text x="70.5" y="101.2">+3.3V</text>
<text x="79.1" y="97.4">FRAME#</text>
<text x="80.4" y="101.2">TRDY#</text>
<text x="82.2" y="99.3">GND</text>
<text x="70.5" y="103.2">DEVSEL#</text>
<text x="70.5" y="105.1">GND</text>
<text x="70.5" y="107">LOCK#</text>
<text x="80.4" y="105.1">STOP#</text>
<text x="81.4" y="107">+3.3V</text>
<text x="82.2" y="103.2">GND</text>
<text x="70.5" y="109">PERR#</text>
<text x="70.5" y="110.9">+3.3V</text>
<text x="70.5" y="112.8">SERR#</text>
<text x="82.2" y="112.8">GND</text>
<text x="83.1" y="109">N/C</text>
<text x="83.1" y="110.9">N/C</text>
<text x="70.5" y="114.8">+3.3V</text>
<text x="70.5" y="116.7">CBE1#</text>
<text x="70.5" y="118.6">AD14</text>
<text x="81.4" y="118.6">+3.3V</text>
<text x="81.7" y="116.7">AD15</text>
<text x="82.5" y="114.8">PAR</text>
<text x="70.5" y="120.5">GND</text>
<text x="70.5" y="122.5">AD12</text>
<text x="70.5" y="124.4">AD10</text>
<text x="81.7" y="120.5">AD13</text>
<text x="81.7" y="122.5">AD11</text>
<text x="82.2" y="124.4">GND</text>
<text x="70.5" y="126.3">GND</text>
<text x="82.5" y="126.3">AD9</text>
<text x="70.5" y="132.1">AD8</text>
<text x="70.5" y="134.1">AD7</text>
<text x="70.5" y="136">+3.3V</text>
<text x="70.5" y="137.9">AD5</text>
<text x="80.6" y="132.1">CBE0#</text>
<text x="81.4" y="134.1">+3.3V</text>
<text x="82.5" y="136">AD6</text>
<text x="82.5" y="137.9">AD4</text>
<text x="70.5" y="139.8">AD3</text>
<text x="70.5" y="141.8">GND</text>
<text x="70.5" y="143.7">AD1</text>
<text x="82.2" y="139.8">GND</text>
<text x="82.5" y="141.8">AD2</text>
<text x="82.5" y="143.7">AD0</text>
<text x="70.5" y="145.6">+5V</text>
<text x="70.5" y="147.6">ACK64#</text>
<text x="70.5" y="149.5">+5V</text>
<text x="79.4" y="147.6">REQ64#</text>
<text x="82.8" y="145.6">+5V</text>
<text x="82.8" y="149.5">+5V</text>
<text x="70.5" y="151.4">+5V</text>
<text x="82.8" y="151.4">+5V</text>
</g>
<g font-size="1.7" fill="#00f">
<text x="29.5" y="154.5">+</text>
<text x="128" y="154.5">+</text>
</g>
<g font-size="1.4">
<text x="30.9" y="1.4">A</text>
<text x="88.8" y="1.4">B</text>
<text x="146.7" y="1.4">C</text>
<text x="204.6" y="1.4">D</text>
<text x="262.6" y="1.4">E</text>
<text x=".5" y="26.1">4</text>
<text x="292" y="26.1">4</text>
<text x=".5" y="71.9">3</text>
<text x="292" y="71.9">3</text>
<text x=".5" y="117.8">2</text>
<text x="292" y="117.8">2</text>
<text x=".5" y="163.6">1</text>
<text x="292" y="163.6">1</text>
<text x="30.9" y="186.8">A</text>
<text x="88.8" y="186.8">B</text>
<text x="146.7" y="186.8">C</text>
<text x="204.6" y="186.8">D</text>
<text x="262.6" y="186.8">E</text>
</g>
</svg>
